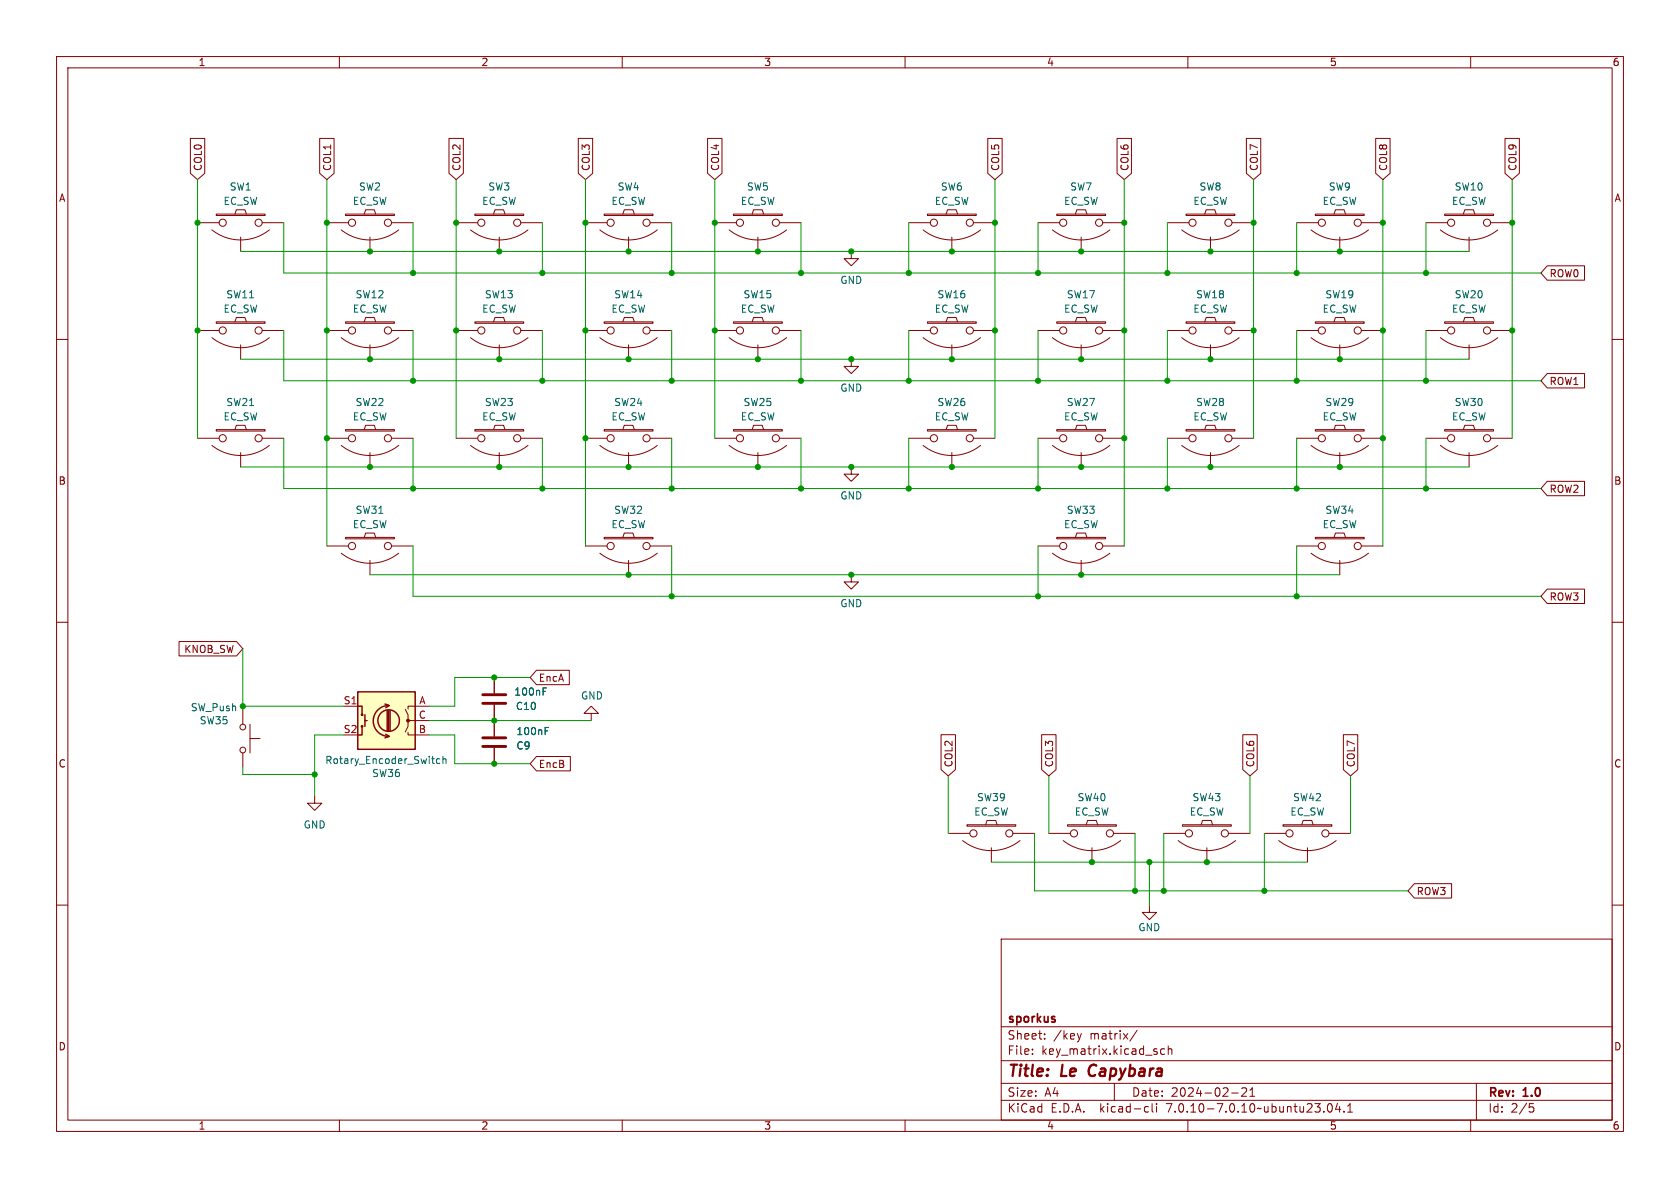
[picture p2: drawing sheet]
<svg xmlns="http://www.w3.org/2000/svg" width="297mm" height="210mm" viewBox="0 0 297 210" stroke-linecap="round" stroke-linejoin="round" font-family="sans-serif">
<g fill="none" stroke="#840000" stroke-width=".18">
<path d="M10 10h277v190h-277zM12 12h273v186h-273zM60 10v2M110 10v2M160 10v2M210 10v2M260 10v2M33.7 24.5h2.5v6.1l-1.3 1.2-1.2-1.2zM34.9 39.4h3.8M38.2 37.8h8.7v.3h-8.7zM41.5 37.8l.3-.7h1.5l.3 .7M46.4 39.4h3.8"/>
<path d="M56.5 24.5h2.6v6.1l-1.3 1.2-1.3-1.2zM57.8 39.4h3.8M61.1 37.8h8.6v.3h-8.6zM64.4 37.8l.2-.7h1.6l.2 .7M69.2 39.4h3.8M79.4 24.5h2.5v6.1l-1.3 1.2-1.2-1.2zM80.6 39.4h3.9M83.9 37.8h8.7v.3h-8.7zM87.2 37.8l.3-.7h1.5l.3 .7M92.1 39.4h3.8M102.2 24.5h2.6v6.1l-1.3 1.2-1.3-1.2zM103.5 39.4h3.8"/>
<path d="M106.8 37.8h8.6v.3h-8.6zM110.1 37.8l.3-.7h1.5l.2 .7M114.9 39.4h3.8M125.1 24.5h2.5v6.1l-1.2 1.2-1.3-1.2zM126.4 39.4h3.8M129.7 37.8h8.6v.3h-8.6zM133 37.8l.2-.7h1.5l.3 .7M137.8 39.4h3.8M160.7 39.4h3.8M164 37.8h8.6v.3h-8.6zM167.3 37.8l.2-.7h1.5l.3 .7M172.1 39.4h3.8"/>
<path d="M174.6 24.5h2.6v6.1l-1.3 1.2-1.3-1.2zM183.5 39.4h3.8M186.8 37.8h8.7v.3h-8.7zM190.1 37.8l.3-.7h1.5l.3 .7M194.9 39.4h3.9M197.5 24.5h2.5v6.1l-1.2 1.2-1.3-1.2zM206.4 39.4h3.8M209.7 37.8h8.6v.3h-8.6zM213 37.8l.2-.7h1.6l.2 .7M217.8 39.4h3.8M220.3 24.5h2.6v6.1l-1.3 1.2-1.3-1.2zM229.2 39.4h3.8"/>
<path d="M232.5 37.8h8.7v.3h-8.7zM235.8 37.8l.3-.7h1.5l.3 .7M240.7 39.4h3.8M243.2 24.5h2.5v6.1l-1.2 1.2-1.3-1.2zM252.1 39.4h3.8M255.4 37.8h8.6v.3h-8.6zM258.7 37.8l.3-.7h1.5l.2 .7M263.5 39.4h3.8M266.1 24.5h2.5v6.1l-1.3 1.2-1.2-1.2zM10 60h2M34.9 58.4h3.8M37.5 59.7a8.1 8.1 0 0 0 10.1 0"/>
<path d="M37.5 40.6a8.1 8.1 0 0 0 10.1 0M38.2 56.9h8.7v.3h-8.7zM41.5 56.9l.3-.8h1.5l.3 .8M42.5 41.9v2.6M46.4 58.4h3.8M57.8 58.4h3.8M60.3 40.6a8.1 8.1 0 0 0 10.2 0M60.3 59.7a8.1 8.1 0 0 0 10.2 0M61.1 56.9h8.6v.3h-8.6zM64.4 56.9l.2-.8h1.6l.2 .8M65.4 41.9v2.6M69.2 58.4h3.8"/>
<path d="M80.6 58.4h3.9M83.2 40.6a8.1 8.1 0 0 0 10.1 0M83.2 59.7a8.1 8.1 0 0 0 10.1 0M83.9 56.9h8.7v.3h-8.7zM87.2 56.9l.3-.8h1.5l.3 .8M88.3 41.9v2.6M92.1 58.4h3.8M103.5 58.4h3.8M106 59.7a8.1 8.1 0 0 0 10.2 0M106 40.6a8.1 8.1 0 0 0 10.2 0M106.8 56.9h8.6v.3h-8.6zM110.1 56.9l.3-.8h1.5l.2 .8"/>
<path d="M111.1 41.9v2.6M114.9 58.4h3.8M126.4 58.4h3.8M128.9 40.6a8.1 8.1 0 0 0 10.2 0M128.9 59.7a8.1 8.1 0 0 0 10.2 0M129.7 56.9h8.6v.3h-8.6zM133 56.9l.2-.8h1.5l.3 .8M134 41.9v2.6M137.8 58.4h3.8M150.5 44.5v1.2h1.3l-1.3 1.3-1.3-1.3h1.3M160.7 58.4h3.8M163.2 59.7a8.1 8.1 0 0 0 10.2 0"/>
<path d="M163.2 40.6a8.1 8.1 0 0 0 10.2 0M164 56.9h8.6v.3h-8.6zM167.3 56.9l.2-.8h1.5l.3 .8M168.3 41.9v2.6M172.1 58.4h3.8M183.5 58.4h3.8M186.1 40.6a8.1 8.1 0 0 0 10.1 0M186.1 59.7a8.1 8.1 0 0 0 10.1 0M186.8 56.9h8.7v.3h-8.7zM190.1 56.9l.3-.8h1.5l.3 .8M191.1 41.9v2.6M194.9 58.4h3.9"/>
<path d="M206.4 58.4h3.8M208.9 59.7a8.1 8.1 0 0 0 10.2 0M208.9 40.6a8.1 8.1 0 0 0 10.2 0M209.7 56.9h8.6v.3h-8.6zM213 56.9l.2-.8h1.6l.2 .8M214 41.9v2.6M217.8 58.4h3.8M229.2 58.4h3.8M231.8 59.7a8.1 8.1 0 0 0 10.1 0M231.8 40.6a8.1 8.1 0 0 0 10.1 0M232.5 56.9h8.7v.3h-8.7zM235.8 56.9l.3-.8h1.5l.3 .8"/>
<path d="M236.9 41.9v2.6M240.7 58.4h3.8M252.1 58.4h3.8M254.6 40.6a8.1 8.1 0 0 0 10.2 0M254.6 59.7a8.1 8.1 0 0 0 10.2 0M255.4 56.9h8.6v.3h-8.6zM258.7 56.9l.3-.8h1.5l.2 .8M259.7 41.9v2.6M263.5 58.4h3.8M273.5 47h6.6v2.5h-6.6l-1.1-1.2zM285 60h2M34.9 77.5h3.8"/>
<path d="M37.5 78.7a8.1 8.1 0 0 0 10.1 0M38.2 75.9h8.7v.3h-8.7zM41.5 75.9l.3-.7h1.5l.3 .7M42.5 61v2.5M46.4 77.5h3.8M57.8 77.5h3.8M60.3 78.7a8.1 8.1 0 0 0 10.2 0M61.1 75.9h8.6v.3h-8.6zM64.4 75.9l.2-.7h1.6l.2 .7M65.4 61v2.5M69.2 77.5h3.8M80.6 77.5h3.9"/>
<path d="M83.2 78.7a8.1 8.1 0 0 0 10.1 0M83.9 75.9h8.7v.3h-8.7zM87.2 75.9l.3-.7h1.5l.3 .7M88.3 61v2.5M92.1 77.5h3.8M103.5 77.5h3.8M106 78.7a8.1 8.1 0 0 0 10.2 0M106.8 75.9h8.6v.3h-8.6zM110.1 75.9l.3-.7h1.5l.2 .7M111.1 61v2.5M114.9 77.5h3.8M126.4 77.5h3.8"/>
<path d="M128.9 78.7a8.1 8.1 0 0 0 10.2 0M129.7 75.9h8.6v.3h-8.6zM133 75.9l.2-.7h1.5l.3 .7M134 61v2.5M137.8 77.5h3.8M150.5 63.5v1.3h1.3l-1.3 1.2-1.3-1.2h1.3M160.7 77.5h3.8M163.2 78.7a8.1 8.1 0 0 0 10.2 0M164 75.9h8.6v.3h-8.6zM167.3 75.9l.2-.7h1.5l.3 .7M168.3 61v2.5M172.1 77.5h3.8"/>
<path d="M183.5 77.5h3.8M186.1 78.7a8.1 8.1 0 0 0 10.1 0M186.8 75.9h8.7v.3h-8.7zM190.1 75.9l.3-.7h1.5l.3 .7M191.1 61v2.5M194.9 77.5h3.9M206.4 77.5h3.8M208.9 78.7a8.1 8.1 0 0 0 10.2 0M209.7 75.9h8.6v.3h-8.6zM213 75.9l.2-.7h1.6l.2 .7M214 61v2.5M217.8 77.5h3.8"/>
<path d="M229.2 77.5h3.8M231.8 78.7a8.1 8.1 0 0 0 10.1 0M232.5 75.9h8.7v.3h-8.7zM235.8 75.9l.3-.7h1.5l.3 .7M236.9 61v2.5M240.7 77.5h3.8M252.1 77.5h3.8M254.6 78.7a8.1 8.1 0 0 0 10.2 0M255.4 75.9h8.6v.3h-8.6zM258.7 75.9l.3-.7h1.5l.2 .7M259.7 61v2.5M263.5 77.5h3.8"/>
<path d="M273.5 66h6.6v2.6h-6.6l-1.1-1.3zM42.5 80v2.6M57.8 96.5h3.8M60.3 97.8a8.1 8.1 0 0 0 10.2 0M61.1 95h8.6v.3h-8.6zM64.4 95l.2-.8h1.6l.2 .8M65.4 80v2.6M65.4 99.1v2.5M69.2 96.5h3.8M88.3 80v2.6M103.5 96.5h3.8M106 97.8a8.1 8.1 0 0 0 10.2 0"/>
<path d="M106.8 95h8.6v.3h-8.6zM110.1 95l.3-.8h1.5l.2 .8M111.1 80v2.6M111.1 99.1v2.5M114.9 96.5h3.8M134 80v2.6M150.5 82.6v1.2h1.3l-1.3 1.3-1.3-1.3h1.3M168.3 80v2.6M183.5 96.5h3.8M186.1 97.8a8.1 8.1 0 0 0 10.1 0M186.8 95h8.7v.3h-8.7zM190.1 95l.3-.8h1.5l.3 .8"/>
<path d="M191.1 80v2.6M191.1 99.1v2.5M194.9 96.5h3.9M214 80v2.6M229.2 96.5h3.8M231.8 97.8a8.1 8.1 0 0 0 10.1 0M232.5 95h8.7v.3h-8.7zM235.8 95l.3-.8h1.5l.3 .8M236.9 80v2.6M236.9 99.1v2.5M240.7 96.5h3.8M259.7 80v2.6"/>
<path d="M273.5 85.1h6.6v2.5h-6.6l-1.1-1.2zM10 110h2M31.7 113.4h10.1l1.1 1.3-1.1 1.3h-10.1zM87.4 119.8v2.8M94.8 118.5h5.8v2.5h-5.8l-1.1-1.2zM150.5 101.6v1.3h1.3l-1.3 1.2-1.3-1.2h1.3M273.5 104.1h6.6v2.6h-6.6l-1.1-1.3zM285 110h2M42.9 125.5v2.5M42.9 133.1v2.5M44.2 130.6h1.8M44.2 128v5.1"/>
<path d="M60.7 124.8h2.5M71.6 125.3l.5 1.1v1h.5M72.1 129.4v.5h3.8M75.9 124.8h-3.8v.5M75.9 127.4h-3.8v1l-.5 1M87.4 124.6v5.6M87.4 132.2v2.8M94.8 133.7h6v2.6h-6l-1.1-1.3zM104.5 126.1h-1.2l1.2-1.3 1.3 1.3h-1.3v1.3M166.4 129.9h2.5v6.1l-1.3 1.2-1.2-1.2zM184.1 129.9h2.6v6.1l-1.3 1.2-1.3-1.2zM219.7 129.9h2.6v6.1l-1.3 1.2-1.3-1.2z"/>
<path d="M237.5 129.9h2.5v6.1l-1.2 1.2-1.3-1.2zM10 160h2M55.6 140.7v1.3h-1.2l1.2 1.3 1.3-1.3h-1.3M167.6 147.3h3.8M170.2 148.6a8.1 8.1 0 0 0 10.1 0M170.9 145.8h8.7v.3h-8.7zM174.2 145.8l.3-.8h1.5l.3 .8M175.3 149.9v2.5M179.1 147.3h3.8M185.4 147.3h3.8M188 148.6a8.1 8.1 0 0 0 10.1 0M188.7 145.8h8.7v.3h-8.7z"/>
<path d="M192 145.8l.3-.8h1.5l.3 .8M193 149.9v2.5M196.8 147.3h3.9M205.7 147.3h3.8M208.3 148.6a8.1 8.1 0 0 0 10.1 0M209 145.8h8.7v.3h-8.7zM212.3 145.8l.3-.8h1.5l.3 .8M213.4 149.9v2.5M217.2 147.3h3.8M223.5 147.3h3.8M226.1 148.6a8.1 8.1 0 0 0 10.1 0M226.8 145.8h8.7v.3h-8.7z"/>
<path d="M230.1 145.8l.3-.8h1.5l.3 .8M231.1 149.9v2.5M234.9 147.3h3.9M250 156.2h6.6v2.6h-6.6l-1.1-1.3zM285 160h2M177 166h108v32h-108zM203.2 160v1.3h1.3l-1.3 1.3-1.3-1.3h1.3M60 198v2M110 198v2M160 198v2M177 194.5h108M177 191.5h108"/>
<path d="M177 187.5h108M177 181.5h108M182.5 186.3v.1M182.5 185.5v.1M184.7 183.6v.1M184.7 182.8v.1M190.5 182.7l.3 1M190.8 183.7l-.1 .4M191.2 182.7l-.4 1M197 191.5v3M201 182.1l-1.3 2M202.6 195.6l.4 .1"/>
<path d="M203 196.5l-.4 .1M203.7 195.1v1.3l.2 .2M204.5 195.1v.1M204.5 195.6v1M205.9 185.5l-.4-.1-.3 .3v.4l.1 .2h.6M206.5 185.5l.2-.1 .4 .1 .1 .9M206.5 184.9v1.5M210 198v2M217.7 193.2h1.2M219.5 192.4l.6-.1 .2 .1 .1 .3-.9 1.1h.9M221 193.8h.8M221 192.7l.4-.4v1.5"/>
<path d="M234 196.5v.1M234.9 195.2l.1-.1a.81 .81 0 0 1 .6 .6 .81 .81 0 0 1-.3 .8l-.1 .1a.81 .81 0 0 1-.6-.6 .81 .81 0 0 1 .3-.8zM236.5 195l-.4 1.1h.9M236.8 195.6v1M237.6 196.5v.1M238.2 196.6h.9M238.2 195.5l.5-.4v1.5M260 198v2M261 191.5v6.5M270.4 195.1h.7M270.5 195.7h.4l.3 .3-.2 .5-.5 .1"/>
<circle cx="39.4" cy="39.4" r=".63"/>
<circle cx="45.7" cy="39.4" r=".63"/>
<circle cx="62.2" cy="39.4" r=".63"/>
<circle cx="68.6" cy="39.4" r=".63"/>
<circle cx="85.1" cy="39.4" r=".63"/>
<circle cx="91.4" cy="39.4" r=".63"/>
<circle cx="107.9" cy="39.4" r=".63"/>
<circle cx="114.3" cy="39.4" r=".63"/>
<circle cx="130.8" cy="39.4" r=".63"/>
<circle cx="137.2" cy="39.4" r=".63"/>
<circle cx="165.1" cy="39.4" r=".63"/>
<circle cx="171.4" cy="39.4" r=".63"/>
<circle cx="188" cy="39.4" r=".63"/>
<circle cx="194.3" cy="39.4" r=".63"/>
<circle cx="210.8" cy="39.4" r=".63"/>
<circle cx="217.2" cy="39.4" r=".63"/>
<circle cx="233.7" cy="39.4" r=".63"/>
<circle cx="240" cy="39.4" r=".63"/>
<circle cx="256.5" cy="39.4" r=".63"/>
<circle cx="262.9" cy="39.4" r=".63"/>
<circle cx="39.4" cy="58.4" r=".63"/>
<circle cx="45.7" cy="58.4" r=".63"/>
<circle cx="62.2" cy="58.4" r=".63"/>
<circle cx="68.6" cy="58.4" r=".63"/>
<circle cx="85.1" cy="58.4" r=".63"/>
<circle cx="91.4" cy="58.4" r=".63"/>
<circle cx="107.9" cy="58.4" r=".63"/>
<circle cx="114.3" cy="58.4" r=".63"/>
<circle cx="130.8" cy="58.4" r=".63"/>
<circle cx="137.2" cy="58.4" r=".63"/>
<circle cx="165.1" cy="58.4" r=".63"/>
<circle cx="171.4" cy="58.4" r=".63"/>
<circle cx="188" cy="58.4" r=".63"/>
<circle cx="194.3" cy="58.4" r=".63"/>
<circle cx="210.8" cy="58.4" r=".63"/>
<circle cx="217.2" cy="58.4" r=".63"/>
<circle cx="233.7" cy="58.4" r=".63"/>
<circle cx="240" cy="58.4" r=".63"/>
<circle cx="256.5" cy="58.4" r=".63"/>
<circle cx="262.9" cy="58.4" r=".63"/>
<circle cx="39.4" cy="77.5" r=".63"/>
<circle cx="45.7" cy="77.5" r=".63"/>
<circle cx="62.2" cy="77.5" r=".63"/>
<circle cx="68.6" cy="77.5" r=".63"/>
<circle cx="85.1" cy="77.5" r=".63"/>
<circle cx="91.4" cy="77.5" r=".63"/>
<circle cx="107.9" cy="77.5" r=".63"/>
<circle cx="114.3" cy="77.5" r=".63"/>
<circle cx="130.8" cy="77.5" r=".63"/>
<circle cx="137.2" cy="77.5" r=".63"/>
<circle cx="165.1" cy="77.5" r=".63"/>
<circle cx="171.4" cy="77.5" r=".63"/>
<circle cx="188" cy="77.5" r=".63"/>
<circle cx="194.3" cy="77.5" r=".63"/>
<circle cx="210.8" cy="77.5" r=".63"/>
<circle cx="217.2" cy="77.5" r=".63"/>
<circle cx="233.7" cy="77.5" r=".63"/>
<circle cx="240" cy="77.5" r=".63"/>
<circle cx="256.5" cy="77.5" r=".63"/>
<circle cx="262.9" cy="77.5" r=".63"/>
<circle cx="62.2" cy="96.5" r=".63"/>
<circle cx="68.6" cy="96.5" r=".63"/>
<circle cx="107.9" cy="96.5" r=".63"/>
<circle cx="114.3" cy="96.5" r=".63"/>
<circle cx="188" cy="96.5" r=".63"/>
<circle cx="194.3" cy="96.5" r=".63"/>
<circle cx="233.7" cy="96.5" r=".63"/>
<circle cx="240" cy="96.5" r=".63"/>
<circle cx="42.9" cy="132.6" r=".51"/>
<circle cx="42.9" cy="128.5" r=".51"/>
<circle cx="172.1" cy="147.3" r=".63"/>
<circle cx="178.4" cy="147.3" r=".63"/>
<circle cx="189.9" cy="147.3" r=".63"/>
<circle cx="196.2" cy="147.3" r=".63"/>
<circle cx="210.2" cy="147.3" r=".63"/>
<circle cx="216.5" cy="147.3" r=".63"/>
<circle cx="228" cy="147.3" r=".63"/>
<circle cx="234.3" cy="147.3" r=".63"/>
</g>
<path d="M192.8 188.5a1.27 1.27 0 0 0-.1 1.6" fill="none" stroke="#840000" stroke-width=".4"/>
<path d="M85.3 130.4h4.1M85.3 132h4.1M85.3 124.3h4.1M85.3 122.8h4.1" fill="none" stroke="#840000" stroke-width=".51"/>
<path d="M77.8 134.2l-.4-.1-.2 .3 .1 .5h.5M78.3 134.2l.2-.1 .3 .1v.8M78.3 133.7v1.3M96 122.2h.4M96 121.6h.6M96.4 129.2h.4M96.4 128.6h.6" fill="none" stroke="#006464" stroke-width=".18"/>
<path d="M63.2 122.3h10.2v10.2h-10.2z" fill="#ffffc2" stroke="#ffffc2" stroke-width=".18"/>
<g fill="none" stroke="#840000" stroke-width=".25">
<path d="M63.2 122.3h10.2v10.2h-10.2zM63.2 124.8h.8v1.6M64 128.4v1.5h-.8M64.5 127.4h.4M64.5 126.4v2M68.1 124.5l.7 .2-.6 .4M68.2 129.8l.6 .4-.7 .2M68.5 125.6v3.6M68.7 124.7a2.73 2.73 0 0 0-2.7 2.7 2.73 2.73 0 0 0 2.7 2.8M68.7 125.6v3.6M69 125.6v3.6"/>
<circle cx="64" cy="128.4" r=".13"/>
<circle cx="64" cy="126.4" r=".13"/>
<circle cx="68.7" cy="127.4" r="1.9"/>
</g>
<circle cx="72.1" cy="127.4" r=".25" fill="#840000" stroke="#840000" stroke-width=".18"/>
<g fill="none" stroke="#009600" stroke-width=".18">
<path d="M34.9 31.8v45.7M50.2 39.4v8.9h222.2M57.8 31.8v64.7M73 39.4v8.9M80.6 31.8v45.7M95.9 39.4v8.9M103.5 31.8v64.7M118.7 39.4v8.9M126.4 31.8v45.7M141.6 39.4v8.9M160.7 39.4v8.9M175.9 31.8v45.7"/>
<path d="M183.5 39.4v8.9M198.8 31.8v64.7M206.4 39.4v8.9M221.6 31.8v45.7M229.2 39.4v8.9M244.5 31.8v64.7M252.1 39.4v8.9M267.3 31.8v45.7M42.5 44.5h217.2M50.2 58.4v8.9h222.2M73 58.4v8.9M95.9 58.4v8.9"/>
<path d="M118.7 58.4v8.9M141.6 58.4v8.9M160.7 58.4v8.9M183.5 58.4v8.9M206.4 58.4v8.9M229.2 58.4v8.9M252.1 58.4v8.9M42.5 63.5h217.2M50.2 77.5v8.9h222.2M73 77.5v8.9M95.9 77.5v8.9M118.7 77.5v8.9"/>
<path d="M141.6 77.5v8.9M160.7 77.5v8.9M183.5 77.5v8.9M206.4 77.5v8.9M229.2 77.5v8.9M252.1 77.5v8.9M42.5 82.6h217.2M73 96.5v8.9h199.4M118.7 96.5v8.9M183.5 96.5v8.9M229.2 96.5v8.9M42.9 114.7v10.8"/>
<path d="M65.4 101.6h171.5M93.7 119.8h-13.3v5h-4.5M42.9 135.6v1.3h12.7M42.9 124.8h17.8M60.7 129.9h-5.1v10.8M75.9 129.9h4.5v5.1h13.3M75.9 127.4h28.6M167.6 137.2v10.1M185.4 137.2v10.1M221 137.2v10.1M238.8 137.2v10.1M175.3 152.4h55.8"/>
<path d="M182.9 147.3v10.2h66M200.7 147.3v10.2M203.2 152.4v7.6M205.7 147.3v10.2M223.5 147.3v10.2"/>
</g>
<g fill="#009600" stroke="#009600" stroke-width=".18">
<circle cx="206.4" cy="48.3" r=".46"/>
<circle cx="168.3" cy="44.5" r=".46"/>
<circle cx="175.9" cy="39.4" r=".46"/>
<circle cx="206.4" cy="67.3" r=".46"/>
<circle cx="183.5" cy="48.3" r=".46"/>
<circle cx="221.6" cy="39.4" r=".46"/>
<circle cx="214" cy="44.5" r=".46"/>
<circle cx="198.8" cy="39.4" r=".46"/>
<circle cx="206.4" cy="86.4" r=".46"/>
<circle cx="191.1" cy="101.6" r=".46"/>
<circle cx="229.2" cy="105.4" r=".46"/>
<circle cx="183.5" cy="105.4" r=".46"/>
<circle cx="229.2" cy="86.4" r=".46"/>
<circle cx="183.5" cy="86.4" r=".46"/>
<circle cx="183.5" cy="67.3" r=".46"/>
<circle cx="191.1" cy="82.6" r=".46"/>
<circle cx="191.1" cy="63.5" r=".46"/>
<circle cx="198.8" cy="77.5" r=".46"/>
<circle cx="175.9" cy="58.4" r=".46"/>
<circle cx="160.7" cy="67.3" r=".46"/>
<circle cx="168.3" cy="63.5" r=".46"/>
<circle cx="160.7" cy="48.3" r=".46"/>
<circle cx="168.3" cy="82.6" r=".46"/>
<circle cx="160.7" cy="86.4" r=".46"/>
<circle cx="236.9" cy="44.5" r=".46"/>
<circle cx="244.5" cy="39.4" r=".46"/>
<circle cx="244.5" cy="58.4" r=".46"/>
<circle cx="244.5" cy="77.5" r=".46"/>
<circle cx="236.9" cy="63.5" r=".46"/>
<circle cx="236.9" cy="82.6" r=".46"/>
<circle cx="267.3" cy="58.4" r=".46"/>
<circle cx="252.1" cy="48.3" r=".46"/>
<circle cx="252.1" cy="86.4" r=".46"/>
<circle cx="252.1" cy="67.3" r=".46"/>
<circle cx="267.3" cy="39.4" r=".46"/>
<circle cx="229.2" cy="67.3" r=".46"/>
<circle cx="221.6" cy="58.4" r=".46"/>
<circle cx="229.2" cy="48.3" r=".46"/>
<circle cx="191.1" cy="44.5" r=".46"/>
<circle cx="198.8" cy="58.4" r=".46"/>
<circle cx="214" cy="82.6" r=".46"/>
<circle cx="214" cy="63.5" r=".46"/>
<circle cx="205.7" cy="157.5" r=".46"/>
<circle cx="203.2" cy="152.4" r=".46"/>
<circle cx="200.7" cy="157.5" r=".46"/>
<circle cx="193" cy="152.4" r=".46"/>
<circle cx="213.4" cy="152.4" r=".46"/>
<circle cx="223.5" cy="157.5" r=".46"/>
<circle cx="73" cy="67.3" r=".46"/>
<circle cx="65.4" cy="63.5" r=".46"/>
<circle cx="34.9" cy="39.4" r=".46"/>
<circle cx="34.9" cy="58.4" r=".46"/>
<circle cx="65.4" cy="44.5" r=".46"/>
<circle cx="57.8" cy="58.4" r=".46"/>
<circle cx="73" cy="48.3" r=".46"/>
<circle cx="57.8" cy="77.5" r=".46"/>
<circle cx="57.8" cy="39.4" r=".46"/>
<circle cx="103.5" cy="77.5" r=".46"/>
<circle cx="88.3" cy="63.5" r=".46"/>
<circle cx="95.9" cy="67.3" r=".46"/>
<circle cx="103.5" cy="58.4" r=".46"/>
<circle cx="95.9" cy="48.3" r=".46"/>
<circle cx="88.3" cy="82.6" r=".46"/>
<circle cx="95.9" cy="86.4" r=".46"/>
<circle cx="103.5" cy="39.4" r=".46"/>
<circle cx="111.1" cy="44.5" r=".46"/>
<circle cx="111.1" cy="82.6" r=".46"/>
<circle cx="111.1" cy="63.5" r=".46"/>
<circle cx="118.7" cy="105.4" r=".46"/>
<circle cx="111.1" cy="101.6" r=".46"/>
<circle cx="118.7" cy="86.4" r=".46"/>
<circle cx="80.6" cy="39.4" r=".46"/>
<circle cx="88.3" cy="44.5" r=".46"/>
<circle cx="80.6" cy="58.4" r=".46"/>
<circle cx="150.5" cy="63.5" r=".46"/>
<circle cx="126.4" cy="39.4" r=".46"/>
<circle cx="118.7" cy="48.3" r=".46"/>
<circle cx="150.5" cy="44.5" r=".46"/>
<circle cx="126.4" cy="58.4" r=".46"/>
<circle cx="118.7" cy="67.3" r=".46"/>
<circle cx="141.6" cy="48.3" r=".46"/>
<circle cx="134" cy="44.5" r=".46"/>
<circle cx="42.9" cy="124.8" r=".46"/>
<circle cx="65.4" cy="82.6" r=".46"/>
<circle cx="73" cy="86.4" r=".46"/>
<circle cx="87.4" cy="135" r=".46"/>
<circle cx="87.4" cy="127.4" r=".46"/>
<circle cx="87.4" cy="119.8" r=".46"/>
<circle cx="55.6" cy="136.9" r=".46"/>
<circle cx="150.5" cy="82.6" r=".46"/>
<circle cx="134" cy="82.6" r=".46"/>
<circle cx="150.5" cy="101.6" r=".46"/>
<circle cx="141.6" cy="86.4" r=".46"/>
<circle cx="134" cy="63.5" r=".46"/>
<circle cx="141.6" cy="67.3" r=".46"/>
</g>
<g font-size="2.8" fill="#840000">
<text x="178" y="190.9">Title:</text>
<text x="187.7" y="190.9">Le</text>
<text x="193.3" y="190.9">Capybara</text>
</g>
<g font-size="2.1" fill="#840000">
<text x="178" y="184">Sheet:</text>
<text x="178" y="181.2">sporkus</text>
<text x="186.2" y="184">/key</text>
<text x="192.7" y="184">matrix/</text>
<text x="178" y="186.7">File:</text>
<text x="184.1" y="186.7">key_matrix.kicad_sch</text>
<text x="178" y="196.9">KiCad</text>
<text x="178" y="194.1">Size:</text>
<text x="184.7" y="194.1">A4</text>
<text x="185.7" y="196.9">E.D.A.</text>
<text x="194.6" y="196.9">kicad-cli</text>
<text x="200" y="194.1">Date:</text>
<text x="206.5" y="196.9">7.0.10-7.0.10~ubuntu23.04.1</text>
<text x="207" y="194.1">2024-02-21</text>
<text x="263" y="194.3">Rev:</text>
<text x="263" y="196.9">Id:</text>
<text x="267.1" y="196.9">2/5</text>
<text x="269.4" y="194.3">1.0</text>
</g>
<g font-size="1.8" fill="#840000">
<text x="35" y="11.9">1</text>
<text x="85" y="11.9">2</text>
<text x="135" y="11.9">3</text>
<text x="185" y="11.9">4</text>
<text x="235" y="11.9">5</text>
<text x="285" y="11.9">6</text>
<text x="10.3" y="35.9">A</text>
<text x="35.9" y="30.3" transform="rotate(-90 35.9 30.3)">COL0</text>
<text x="58.7" y="30.3" transform="rotate(-90 58.7 30.3)">COL1</text>
<text x="81.6" y="30.3" transform="rotate(-90 81.6 30.3)">COL2</text>
<text x="104.5" y="30.3" transform="rotate(-90 104.5 30.3)">COL3</text>
<text x="127.3" y="30.3" transform="rotate(-90 127.3 30.3)">COL4</text>
<text x="176.8" y="30.3" transform="rotate(-90 176.8 30.3)">COL5</text>
<text x="199.7" y="30.3" transform="rotate(-90 199.7 30.3)">COL6</text>
<text x="222.6" y="30.3" transform="rotate(-90 222.6 30.3)">COL7</text>
<text x="245.4" y="30.3" transform="rotate(-90 245.4 30.3)">COL8</text>
<text x="268.3" y="30.3" transform="rotate(-90 268.3 30.3)">COL9</text>
<text x="285.3" y="35.9">A</text>
<text x="273.8" y="49.2">ROW0</text>
<text x="273.8" y="68.3">ROW1</text>
<text x="10.3" y="85.9">B</text>
<text x="273.8" y="87.3">ROW2</text>
<text x="285.3" y="85.9">B</text>
<text x="273.8" y="106.4">ROW3</text>
<text x="32.5" y="115.6">KNOB_SW</text>
<text x="95.2" y="120.7">EncA</text>
<text x="10.3" y="135.9">C</text>
<text x="95.2" y="136">EncB</text>
<text x="168.6" y="135.7" transform="rotate(-90 168.6 135.7)">COL2</text>
<text x="186.4" y="135.7" transform="rotate(-90 186.4 135.7)">COL3</text>
<text x="221.9" y="135.7" transform="rotate(-90 221.9 135.7)">COL6</text>
<text x="239.7" y="135.7" transform="rotate(-90 239.7 135.7)">COL7</text>
<text x="285.3" y="135.9">C</text>
<text x="250.3" y="158.4">ROW3</text>
<text x="10.3" y="185.9">D</text>
<text x="285.3" y="185.9">D</text>
<text x="35" y="199.9">1</text>
<text x="85" y="199.9">2</text>
<text x="135" y="199.9">3</text>
<text x="185" y="199.9">4</text>
<text x="235" y="199.9">5</text>
<text x="285" y="199.9">6</text>
</g>
<g font-size="1.8" fill="#006464">
<text x="40.5" y="33.9">SW1</text>
<text x="63.4" y="33.9">SW2</text>
<text x="86.2" y="33.9">SW3</text>
<text x="109.1" y="33.9">SW4</text>
<text x="131.9" y="33.9">SW5</text>
<text x="166.2" y="33.9">SW6</text>
<text x="189.1" y="33.9">SW7</text>
<text x="212" y="33.9">SW8</text>
<text x="234.8" y="33.9">SW9</text>
<text x="257.1" y="33.9">SW10</text>
<text x="39.4" y="36.4">EC_SW</text>
<text x="62.3" y="36.4">EC_SW</text>
<text x="85.1" y="36.4">EC_SW</text>
<text x="108" y="36.4">EC_SW</text>
<text x="130.9" y="36.4">EC_SW</text>
<text x="165.1" y="36.4">EC_SW</text>
<text x="188" y="36.4">EC_SW</text>
<text x="210.9" y="36.4">EC_SW</text>
<text x="233.7" y="36.4">EC_SW</text>
<text x="256.6" y="36.4">EC_SW</text>
<text x="39.9" y="52.9">SW11</text>
<text x="62.8" y="52.9">SW12</text>
<text x="85.6" y="52.9">SW13</text>
<text x="108.5" y="52.9">SW14</text>
<text x="131.3" y="52.9">SW15</text>
<text x="148.5" y="50.4">GND</text>
<text x="165.6" y="52.9">SW16</text>
<text x="188.5" y="52.9">SW17</text>
<text x="211.4" y="52.9">SW18</text>
<text x="234.2" y="52.9">SW19</text>
<text x="257.1" y="52.9">SW20</text>
<text x="39.4" y="55.5">EC_SW</text>
<text x="62.3" y="55.5">EC_SW</text>
<text x="85.1" y="55.5">EC_SW</text>
<text x="108" y="55.5">EC_SW</text>
<text x="130.9" y="55.5">EC_SW</text>
<text x="165.1" y="55.5">EC_SW</text>
<text x="188" y="55.5">EC_SW</text>
<text x="210.9" y="55.5">EC_SW</text>
<text x="233.7" y="55.5">EC_SW</text>
<text x="256.6" y="55.5">EC_SW</text>
<text x="39.9" y="72">SW21</text>
<text x="62.8" y="72">SW22</text>
<text x="85.6" y="72">SW23</text>
<text x="108.5" y="72">SW24</text>
<text x="131.3" y="72">SW25</text>
<text x="148.5" y="69.4">GND</text>
<text x="165.6" y="72">SW26</text>
<text x="188.5" y="72">SW27</text>
<text x="211.4" y="72">SW28</text>
<text x="234.2" y="72">SW29</text>
<text x="257.1" y="72">SW30</text>
<text x="39.4" y="74.5">EC_SW</text>
<text x="62.3" y="74.5">EC_SW</text>
<text x="85.1" y="74.5">EC_SW</text>
<text x="108" y="74.5">EC_SW</text>
<text x="130.9" y="74.5">EC_SW</text>
<text x="165.1" y="74.5">EC_SW</text>
<text x="188" y="74.5">EC_SW</text>
<text x="210.9" y="74.5">EC_SW</text>
<text x="233.7" y="74.5">EC_SW</text>
<text x="256.6" y="74.5">EC_SW</text>
<text x="148.5" y="88.5">GND</text>
<text x="62.3" y="93.6">EC_SW</text>
<text x="62.8" y="91">SW31</text>
<text x="108" y="93.6">EC_SW</text>
<text x="108.5" y="91">SW32</text>
<text x="188" y="93.6">EC_SW</text>
<text x="188.5" y="91">SW33</text>
<text x="233.7" y="93.6">EC_SW</text>
<text x="234.2" y="91">SW34</text>
<text x="148.5" y="107.5">GND</text>
<text x="33.6" y="125.9">SW_Push</text>
<text x="90.8" y="123.2">100nF</text>
<text x="91.1" y="125.7">C10</text>
<text x="102.6" y="123.9">GND</text>
<text x="35.2" y="128.2">SW35</text>
<text x="91.2" y="130.1">100nF</text>
<text x="57.4" y="135.3">Rotary_Encoder_Switch</text>
<text x="65.7" y="137.6">SW36</text>
<text x="91.2" y="132.7">C9</text>
<text x="172.6" y="141.8">SW39</text>
<text x="190.4" y="141.8">SW40</text>
<text x="210.7" y="141.8">SW43</text>
<text x="228.5" y="141.8">SW42</text>
<text x="53.6" y="146.7">GND</text>
<text x="172.1" y="144.4">EC_SW</text>
<text x="189.9" y="144.4">EC_SW</text>
<text x="210.2" y="144.4">EC_SW</text>
<text x="228" y="144.4">EC_SW</text>
<text x="201.1" y="164.8">GND</text>
</g>
<g font-size="1.8" fill="#a90000">
<text x="60.7" y="124.6">S1</text>
<text x="74" y="124.6">A</text>
<text x="60.7" y="129.7">S2</text>
<text x="73.9" y="129.7">B</text>
<text x="73.9" y="127.1">C</text>
</g>
</svg>
